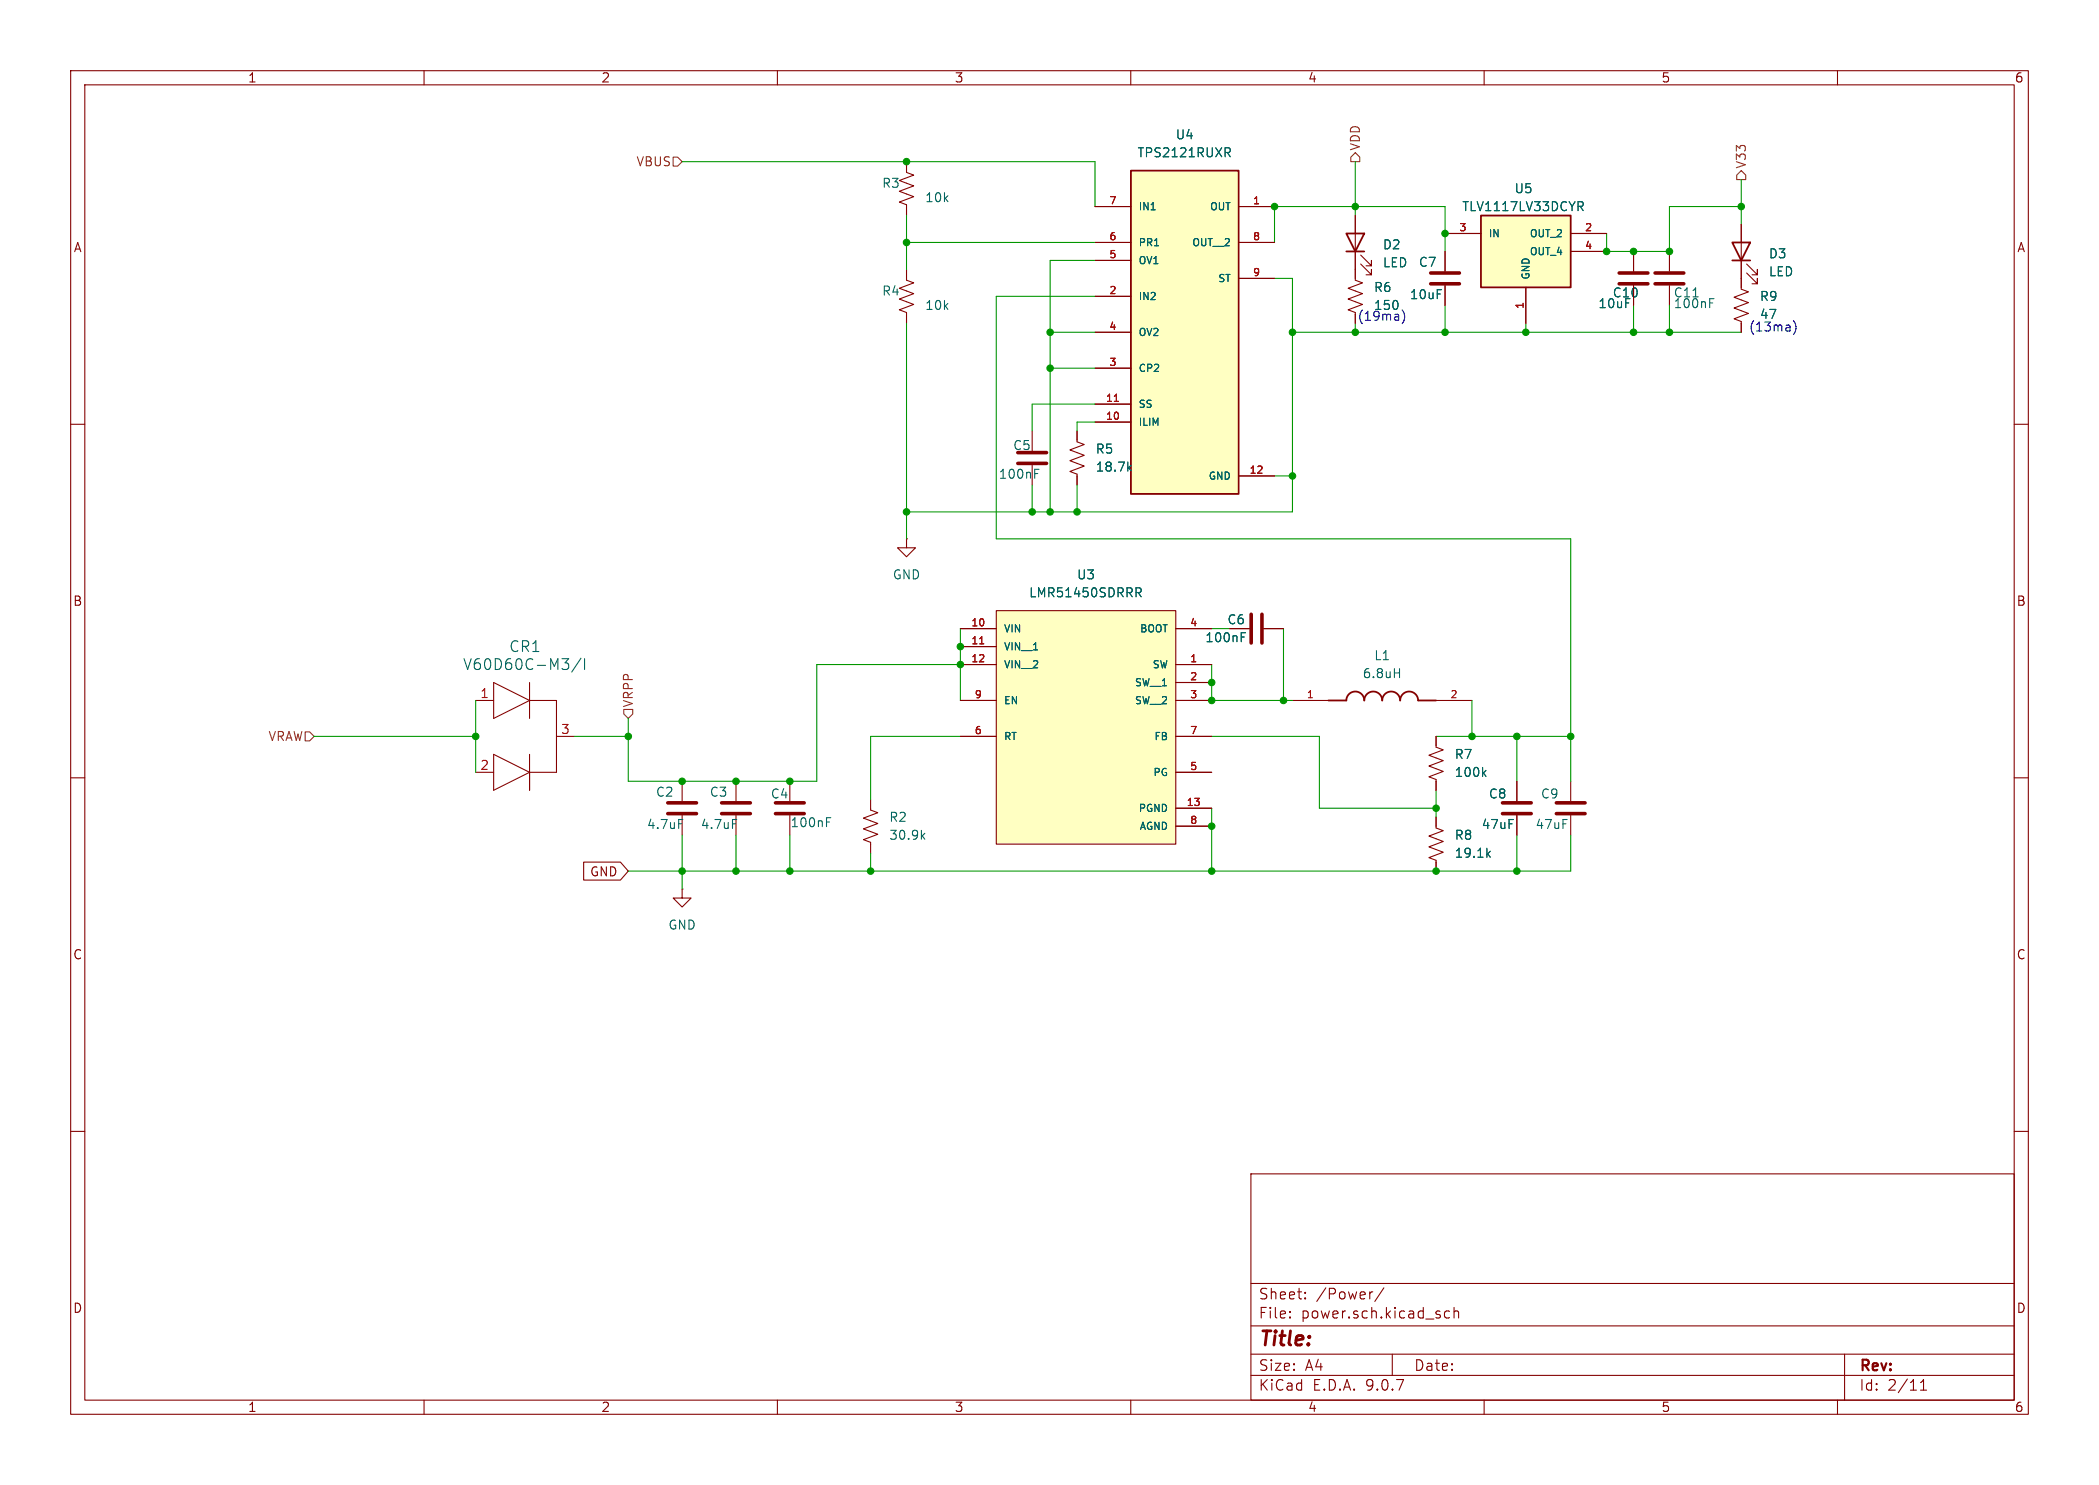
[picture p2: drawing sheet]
<svg xmlns="http://www.w3.org/2000/svg" width="297mm" height="210mm" viewBox="0 0 297 210" stroke-linecap="round" stroke-linejoin="round" font-family="sans-serif">
<g fill="none" stroke="#840000" stroke-width=".15">
<path d="M10 10h277v190h-277zM12 12h273v186h-273zM60 10v2M110 10v2M160 10v2M210 10v2M260 10v2M236.2 35.6v2.8M246.4 31.8v7.6M247.1 38.6l1.6 1.5v-.7v.7h-.8M247.1 37.3l1.6 1.6v-.8v.8h-.8M236.2 40.4v2.8"/>
<path d="M10 60h2M285 60h2M10 110h2M96.5 110.5v2.8M96.5 115.3v2.8M285 110h2M10 160h2M177 166h108v32h-108zM285 160h2M60 198v2M110 198v2M160 198v2"/>
<path d="M177 194.5h108M177 191.5h108M177 187.5h108M177 181.5h108M182.5 186.3h.1l-.1 .1M182.5 186.3v.1M182.5 185.5v.1M182.5 185.5h.1l-.1 .1M184.7 183.6v.1M184.7 183.6h-.1l.1 .1M184.7 182.8v.1M184.7 182.8h-.1l.1 .1"/>
<path d="M194.2 182.7l-.2 .1M195.8 182.1l-1.3 2M197 191.5v3M205.1 185.5l-.4-.1-.3 .3v.4l.1 .2 .2 .1 .4-.1M205.7 185.5a.37 .37 0 0 1 .7 .1v.8M205.7 184.9v1.5M210 198v2M260 198v2M261 191.5v6.5M271.7 196.6h.9M271.7 195.5l.5-.4v1.5"/>
</g>
<path d="M234.2 38.6h4.1M234.2 40.1h4.1M94.5 113.5h4.1M94.5 115.1h4.1" fill="none" stroke="#840000" stroke-width=".51"/>
<path d="M241.9 42.8h.4M241.9 42.2h.6M96 115.9h.6" fill="none" stroke="#006464" stroke-width=".15"/>
<path d="M245.1 34.3h2.5l-1.2 2.5zM245.1 36.8h2.5" fill="none" stroke="#840000" stroke-width=".25"/>
<path d="M209.5 30.5h12.7v10.1h-12.7z" fill="#ffffc2"/>
<path d="M209.5 30.5h12.7v10.1h-12.7z" fill="none" stroke="#840000" stroke-width=".25"/>
<g fill="none" stroke="#840000" stroke-width=".15">
<path d="M128.3 22.9v1.5l1 .4-2 .7 2 .8-2 .8 2 .7-2 .8 1 .4v1.5M128.3 38.1v1.5l1 .4-2 .8 2 .7-2 .8 2 .8-2 .7 1 .4v1.5M204.5 33h5M222.2 33h5.1M222.2 35.6h5.1M231.1 35.6v2.8M215.9 40.6v5.1M231.1 40.4v2.8M146 61v2.8M146 65.8v2.8M152.4 61v1.5l1 .4-2 .7 2 .8-2 .8 2 .7-2 .8 1 .4v1.5M174 88.9h2.8"/>
<path d="M178.8 88.9h2.8M203.2 115.6v1.5l1 .4-2 .7 2 .8-2 .8 2 .7-2 .8 1 .4v1.5M214.6 110.5v2.8M214.6 115.3v2.8M222.2 110.5v2.8M222.2 115.3v2.8"/>
</g>
<path d="M223.3 28.5h.5l.2 .3-.1 .3-.6 .1M223.6 29.2l.4 .6M146.4 67h.4M146.4 66.4h.6M159.7 66.1l.4 .5M160.1 65.8l-.5 .5M175.6 90.1h.5M175.6 89.5h.6M210.5 120.7l.4 .5M210.9 120.4l-.5 .5" fill="none" stroke="#006464" stroke-width=".15"/>
<path d="M229.1 38.6h4.1M229.1 40.1h4.1M144 64h4.1M144 65.5h4.1M177 86.9v4M178.6 86.9v4M212.6 113.5h4.1M212.6 115.1h4.1M220.2 113.5h4.1M220.2 115.1h4.1" fill="none" stroke="#840000" stroke-width=".51"/>
<path d="M141 86.4h25.4v33h-25.4z" fill="#ffffc2"/>
<g fill="none" stroke="#840000" stroke-width=".15">
<path d="M191.8 30.5v9.1l1 .4-2 .8 2 .7-2 .8 2 .8-2 .7 1 .4M192.5 37.3l1.6 1.6v-.8v.8h-.8M192.5 36.1l1.6 1.5v-.8v.8h-.8M204.5 35.6v2.8M246.4 39.4v1.5l1 .4-2 .7 2 .8-2 .8 2 .7-2 .8 1 .4v1.5M204.5 40.4v2.8M128.3 76.2v1.3h1.2l-1.2 1.2-1.3-1.2h1.3M128.3 76.2h.1M135.9 88.9h5.1M135.9 91.4h5.1M135.9 94h5.1M135.9 99.1h5.1"/>
<path d="M141 86.4h25.4v33h-25.4zM166.4 88.9h5M166.4 94h5M166.4 99.1h5M166.4 96.5h5M182.9 99.1h5.1M203.2 99.1h5.1M123.2 113v1.6l1 .3-2 .8 2 .8-2 .7 2 .8-2 .7 1 .4v1.6M135.9 104.1h5.1M166.4 104.1h5M166.4 109.2h5M166.4 114.3h5"/>
<path d="M166.4 116.8h5M203.2 104.1v1.6l1 .3-2 .8 2 .8-2 .7 2 .8-2 .8 1 .3v1.6M96.5 125.7v1.3h1.3l-1.3 1.3-1.3-1.3h1.3M96.5 125.7h.1"/>
</g>
<path d="M138.6 91.1h.6" fill="none" stroke="#a90000" stroke-width=".15"/>
<path d="M160.7 83.1h.5l.3 .3-.1 .3-.7 .1M161 83.8l.5 .6M197.3 95.2h.7M198 94.6v1.2M130.5 118.2l.4 .5M130.9 117.8l-.5 .5M209.9 109.3l.4 .5M210.3 109l-.5 .4" fill="none" stroke="#006464" stroke-width=".15"/>
<path d="M190.5 33h2.5l-1.2 2.6zM190.5 35.6h2.5M188 99.1h2.5a1.27 1.27 0 0 1 1.3-1.3 1.27 1.27 0 0 1 1.2 1.3 1.27 1.27 0 0 1 1.3-1.3 1.27 1.27 0 0 1 1.3 1.3 1.27 1.27 0 0 1 1.2-1.3 1.27 1.27 0 0 1 1.3 1.3 1.27 1.27 0 0 1 1.3-1.3 1.27 1.27 0 0 1 1.3 1.3h2.5" fill="none" stroke="#840000" stroke-width=".25"/>
<path d="M202.4 38.6h4.1M202.4 40.1h4.1" fill="none" stroke="#840000" stroke-width=".51"/>
<path d="M160 24.1h15.3v45.8h-15.3z" fill="#ffffc2"/>
<path d="M160 24.1h15.3v45.8h-15.3z" fill="none" stroke="#840000" stroke-width=".25"/>
<g fill="none" stroke="#840000" stroke-width=".15">
<path d="M154.9 29.2h5.1M154.9 34.3h5.1M154.9 36.8h5.1M175.3 29.2h5M175.3 34.3h5M175.3 39.4h5M191.8 30.5v2.5M191.8 35.6v3.8M204.5 35.6v2.8M204.5 33h5M222.2 33h5.1M222.2 35.6h5.1"/>
<path d="M231.1 35.6v2.8M246.4 31.8v2.5M246.4 36.8v3.8M154.9 41.9h5.1M154.9 47h5.1M154.9 52.1h5.1M154.9 57.2h5.1M154.9 59.7h5.1M204.5 40.4v2.8M215.9 40.6v5.1M231.1 40.4v2.8M246.4 45.7v1.3"/>
<path d="M152.4 61v1.2M152.4 67.3v1.3M175.3 67.3h5M67.3 99.1h2.5M69.8 96.5l5.1 2.6-5.1 2.5zM74.9 96.5v5.1M74.9 99.1h3.8v10.1h-3.8M135.9 99.1h5.1M135.9 88.9h5.1M135.9 91.4h5.1M135.9 94h5.1M166.4 99.1h5"/>
<path d="M166.4 88.9h5M166.4 94h5M166.4 96.5h5M174 88.9h2.8M178.8 88.9h2.8M67.3 109.2h2.5M69.8 106.7l5.1 2.5-5.1 2.6zM74.9 106.7v5.1M78.7 104.1h2.6M104.1 110.5v2.8M104.1 115.3v2.8M111.8 110.5v2.8"/>
<path d="M111.8 115.3v2.8M135.9 104.1h5.1M166.4 109.2h5M166.4 104.1h5M166.4 114.3h5M166.4 116.8h5M203.2 104.1v1.3M203.2 110.5v1.3M203.2 115.6v1.2M214.6 110.5v2.8M214.6 115.3v2.8M82.6 121.9h5.2l1.1 1.3-1.1 1.3h-5.2z"/>
<path d="M203.2 121.9v1.3"/>
</g>
<g fill="none" stroke="#006464" stroke-width=".15">
<path d="M162.9 29.7h.6M173.4 20.9h.4l.3 .2-.1 .4-.6 .1M173.7 21.6l.4 .6M223.3 28.5h.5l.2 .3-.1 .3-.6 .1M223.6 29.2l.4 .6M159.7 66.1l.4 .5M160.1 65.8l-.5 .5M79.5 93.2h1l-.5 .5a.41 .41 0 0 1 .5 .3v.4l-.2 .2-.6 .1M82.2 93.1l-1.3 1.9M82.7 93.2v1.5M160.7 83.1h.5l.3 .3-.1 .3-.7 .1M161 83.8l.5 .6"/>
<path d="M175.6 90.1h.5M175.6 89.5h.6M103.6 115.9h.7M117 116.2h.4M117 115.6h.6M209.9 109.3l.4 .5M210.3 109l-.5 .4M210.5 120.7l.4 .5M210.9 120.4l-.5 .5"/>
</g>
<path d="M157.7 56.8h.6M138.6 91.1h.6" fill="none" stroke="#a90000" stroke-width=".15"/>
<path d="M102.1 113.5h4.1M102.1 115.1h4.1M109.7 113.5h4.1M109.7 115.1h4.1" fill="none" stroke="#840000" stroke-width=".51"/>
<path d="M95.2 22.2h.7l.6 .7-.6 .6h-.7zM191.8 21.6l.6 .6v.7h-1.3v-.7zM246.4 24.1l.6 .7v.6h-1.3v-.6zM43.2 103.5h.6l.6 .6-.6 .7h-.6zM88.3 100.3h1.2v.7l-.6 .6-.6-.6z" fill="none" stroke="#725600" stroke-width=".15"/>
<g fill="none" stroke="#009600" stroke-width=".15">
<path d="M96.5 22.9h58.4v6.3M128.3 30.5v7.6M128.3 34.3h26.6M154.9 36.8h-6.3v35.6M180.3 39.4h2.6v33h-54.6M180.3 34.3v-5.1h24.2v6.4M191.8 22.9v7.6M246.4 29.2h-10.2v6.4h-8.9v-2.6M246.4 25.4v6.4M128.3 45.7v30.5M148.6 47h6.3M148.6 52.1h6.3"/>
<path d="M154.9 41.9h-13.9v34.3h81.2v34.3M154.9 57.2h-8.9v3.8M154.9 59.7h-2.5v1.3M182.9 47h63.5M191.8 45.7v1.3M204.5 43.2v3.8M215.9 45.7v1.3M231.1 43.2v3.8M236.2 43.2v3.8M146 68.6v3.8M152.4 68.6v3.8M180.3 67.3h2.6"/>
<path d="M67.3 99.1v10.1M135.9 94h-20.3v16.5h-26.7v-8.9M135.9 88.9v10.2M171.4 94v5.1h11.5M171.4 88.9h2.6M181.6 88.9v10.2M208.3 99.1v5M44.4 104.1h22.9M81.3 104.1h7.6M96.5 118.1v7.6M104.1 118.1v5.1M111.8 118.1v5.1"/>
<path d="M135.9 104.1h-12.7v8.9M171.4 114.3v8.9M171.4 104.1h15.3v10.2h16.5M203.2 104.1h19M203.2 111.8v3.8M214.6 104.1v6.4M214.6 118.1v5.1M222.2 118.1v5.1h-133.3M123.2 120.7v2.5"/>
</g>
<path d="M198.4 43.8a1.46 1.46 0 0 1 0 2M253.8 45.4a1.46 1.46 0 0 1 0 1.9" fill="none" stroke="#0000c2" stroke-width=".15"/>
<g fill="#009600" stroke="#009600" stroke-width=".15">
<circle cx="171.4" cy="123.2" r=".46"/>
<circle cx="171.4" cy="116.8" r=".46"/>
<circle cx="222.2" cy="104.1" r=".46"/>
<circle cx="214.6" cy="104.1" r=".46"/>
<circle cx="214.6" cy="123.2" r=".46"/>
<circle cx="203.2" cy="123.2" r=".46"/>
<circle cx="203.2" cy="114.3" r=".46"/>
<circle cx="208.3" cy="104.1" r=".46"/>
<circle cx="96.5" cy="123.2" r=".46"/>
<circle cx="111.8" cy="123.2" r=".46"/>
<circle cx="104.1" cy="123.2" r=".46"/>
<circle cx="111.8" cy="110.5" r=".46"/>
<circle cx="88.9" cy="104.1" r=".46"/>
<circle cx="96.5" cy="110.5" r=".46"/>
<circle cx="104.1" cy="110.5" r=".46"/>
<circle cx="67.3" cy="104.1" r=".46"/>
<circle cx="182.9" cy="47" r=".46"/>
<circle cx="182.9" cy="67.3" r=".46"/>
<circle cx="191.8" cy="47" r=".46"/>
<circle cx="204.5" cy="47" r=".46"/>
<circle cx="191.8" cy="29.2" r=".46"/>
<circle cx="180.3" cy="29.2" r=".46"/>
<circle cx="128.3" cy="34.3" r=".46"/>
<circle cx="148.6" cy="52.1" r=".46"/>
<circle cx="128.3" cy="72.4" r=".46"/>
<circle cx="146" cy="72.4" r=".46"/>
<circle cx="123.2" cy="123.2" r=".46"/>
<circle cx="135.9" cy="94" r=".46"/>
<circle cx="135.9" cy="91.4" r=".46"/>
<circle cx="148.6" cy="72.4" r=".46"/>
<circle cx="152.4" cy="72.4" r=".46"/>
<circle cx="128.3" cy="22.9" r=".46"/>
<circle cx="148.6" cy="47" r=".46"/>
<circle cx="181.6" cy="99.1" r=".46"/>
<circle cx="171.4" cy="99.1" r=".46"/>
<circle cx="171.4" cy="96.5" r=".46"/>
<circle cx="231.1" cy="47" r=".46"/>
<circle cx="236.2" cy="47" r=".46"/>
<circle cx="231.1" cy="35.6" r=".46"/>
<circle cx="227.3" cy="35.6" r=".46"/>
<circle cx="246.4" cy="29.2" r=".46"/>
<circle cx="236.2" cy="35.6" r=".46"/>
<circle cx="204.5" cy="33" r=".46"/>
<circle cx="215.9" cy="47" r=".46"/>
</g>
<text font-size="2.8" fill="#840000" x="178" y="190.9">Title:</text>
<g font-size="2.1" fill="#006464">
<text x="65.4" y="95">V60D60C-M3/I</text>
<text x="72" y="92.4">CR1</text>
</g>
<g font-size="2.1" fill="#840000">
<text x="178" y="184">Sheet:</text>
<text x="186.2" y="184">/Power/</text>
<text x="178" y="186.7">File:</text>
<text x="184.1" y="186.7">power.sch.kicad_sch</text>
<text x="178" y="196.9">KiCad</text>
<text x="178" y="194.1">Size:</text>
<text x="184.7" y="194.1">A4</text>
<text x="185.7" y="196.9">E.D.A.</text>
<text x="193.3" y="196.9">9.0.7</text>
<text x="200" y="194.1">Date:</text>
<text x="263" y="194.3">Rev:</text>
<text x="263" y="196.9">Id:</text>
<text x="267.1" y="196.9">2/11</text>
</g>
<g font-size="1.8" fill="#840000">
<text x="35" y="11.9">1</text>
<text x="85" y="11.9">2</text>
<text x="135" y="11.9">3</text>
<text x="185" y="11.9">4</text>
<text x="235" y="11.9">5</text>
<text x="285" y="11.9">6</text>
<text x="10.3" y="35.9">A</text>
<text x="285.3" y="35.9">A</text>
<text x="192" y="45.6">(19ma)</text>
<text x="10.3" y="85.9">B</text>
<text x="285.3" y="85.9">B</text>
<text x="83.4" y="124.1">GND</text>
<text x="10.3" y="135.9">C</text>
<text x="285.3" y="135.9">C</text>
<text x="10.3" y="185.9">D</text>
<text x="285.3" y="185.9">D</text>
<text x="35" y="199.9">1</text>
<text x="85" y="199.9">2</text>
<text x="135" y="199.9">3</text>
<text x="185" y="199.9">4</text>
<text x="235" y="199.9">5</text>
<text x="285" y="199.9">6</text>
</g>
<g font-size="1.8" fill="#725600">
<text x="90" y="23.7">VBUS</text>
<text x="192.6" y="21.4" transform="rotate(-90 192.6 21.4)">VDD</text>
<text x="247.2" y="23.9" transform="rotate(-90 247.2 23.9)">V33</text>
<text x="89.8" y="100.1" transform="rotate(-90 89.8 100.1)">VRPP</text>
<text x="37.9" y="105">VRAW</text>
</g>
<g font-size="1.8" fill="#006464">
<text x="160.9" y="22.5">TPS2121RUXR</text>
<text x="166.3" y="19.9">U4</text>
<text x="124.7" y="26.8">R3</text>
<text x="130.8" y="28.8">10k</text>
<text x="214.2" y="27.5">U5</text>
<text x="195.6" y="35.5">D2</text>
<text x="206.8" y="30.1">TLV1117LV33DCYR</text>
<text x="194.3" y="41.5">R6</text>
<text x="195.6" y="38">LED</text>
<text x="200.7" y="37.9">C7</text>
<text x="250.2" y="36.7">D3</text>
<text x="250.2" y="39.3">LED</text>
<text x="124.7" y="42">R4</text>
<text x="130.8" y="44">10k</text>
<text x="194.3" y="44">150</text>
<text x="199.4" y="42.5">10uF</text>
<text x="226.1" y="43.8">10uF</text>
<text x="228.1" y="42.3">C10</text>
<text x="236.7" y="43.8">100nF</text>
<text x="236.7" y="42.3">C11</text>
<text x="248.9" y="42.8">R9</text>
<text x="248.9" y="45.3">47</text>
<text x="143.3" y="63.9">C5</text>
<text x="154.9" y="64.4">R5</text>
<text x="141.2" y="67.9">100nF</text>
<text x="154.9" y="66.9">18.7k</text>
<text x="126.2" y="82.1">GND</text>
<text x="152.3" y="82.1">U3</text>
<text x="145.5" y="84.7">LMR51450SDRRR</text>
<text x="173.6" y="88.5">C6</text>
<text x="170.5" y="91">100nF</text>
<text x="194.4" y="93.6">L1</text>
<text x="192.7" y="96.1">6.8uH</text>
<text x="205.7" y="107.5">R7</text>
<text x="92.7" y="112.9">C2</text>
<text x="100.3" y="112.9">C3</text>
<text x="109" y="113.1">C4</text>
<text x="205.7" y="110.1">100k</text>
<text x="210.6" y="113.1">C8</text>
<text x="217.9" y="113.1">C9</text>
<text x="91.4" y="117.4">4.7uF</text>
<text x="99.1" y="117.4">4.7uF</text>
<text x="111.8" y="117.2">100nF</text>
<text x="125.7" y="116.4">R2</text>
<text x="125.7" y="119">30.9k</text>
<text x="205.7" y="119">R8</text>
<text x="209.6" y="117.4">47uF</text>
<text x="217.2" y="117.4">47uF</text>
<text x="205.7" y="121.5">19.1k</text>
<text x="94.5" y="131.7">GND</text>
</g>
<text font-size="1.8" fill="#0000c2" x="247.4" y="47.1">(13ma)</text>
<g font-size="1.8" fill="#a90000">
<text x="67.9" y="98.8">1</text>
<text x="79.3" y="103.9">3</text>
<text x="67.9" y="109">2</text>
</g>
<g font-size="1.4" fill="#a90000">
<text x="156.9" y="29">7</text>
<text x="177.2" y="29">1</text>
<text x="156.9" y="34">6</text>
<text x="177.2" y="34">8</text>
<text x="206.4" y="32.8">3</text>
<text x="224.2" y="32.8">2</text>
<text x="224.2" y="35.3">4</text>
<text x="156.9" y="36.6">5</text>
<text x="156.9" y="41.7">2</text>
<text x="177.2" y="39.1">9</text>
<text x="156.9" y="46.7">4</text>
<text x="215.6" y="43.8" transform="rotate(-90 215.6 43.8)">1</text>
<text x="156.9" y="51.8">3</text>
<text x="156.4" y="56.9">11</text>
<text x="156.4" y="59.4">10</text>
<text x="176.7" y="67.1">12</text>
<text x="137.3" y="88.6">10</text>
<text x="168.3" y="88.6">4</text>
<text x="137.3" y="91.2">11</text>
<text x="137.3" y="93.7">12</text>
<text x="168.3" y="93.7">1</text>
<text x="137.8" y="98.8">9</text>
<text x="168.3" y="96.3">2</text>
<text x="168.3" y="98.8">3</text>
<text x="184.8" y="98.8">1</text>
<text x="205.1" y="98.8">2</text>
<text x="137.8" y="103.9">6</text>
<text x="168.3" y="103.9">7</text>
<text x="168.3" y="109">5</text>
<text x="167.8" y="114">13</text>
<text x="168.3" y="116.6">8</text>
</g>
<g font-size="1.4" fill="#006464">
<text x="161" y="29.9">IN1</text>
<text x="171.1" y="29.9">OUT</text>
<text x="161" y="35">PR1</text>
<text x="168.6" y="35">OUT__2</text>
<text x="210.6" y="33.8">IN</text>
<text x="216.3" y="33.8">OUT_2</text>
<text x="161" y="37.6">OV1</text>
<text x="172.2" y="40.1">ST</text>
<text x="216.3" y="36.3">OUT_4</text>
<text x="216.6" y="39.6" transform="rotate(-90 216.6 39.6)">GND</text>
<text x="161" y="42.6">IN2</text>
<text x="161" y="47.7">OV2</text>
<text x="161" y="52.8">CP2</text>
<text x="161" y="57.9">SS</text>
<text x="161" y="60.4">ILIM</text>
<text x="170.9" y="68">GND</text>
<text x="142" y="89.6">VIN</text>
<text x="161.2" y="89.6">BOOT</text>
<text x="142" y="92.2">VIN__1</text>
<text x="142" y="94.7">VIN__2</text>
<text x="163" y="94.7">SW</text>
<text x="142" y="99.8">EN</text>
<text x="160.5" y="97.3">SW__1</text>
<text x="160.5" y="99.8">SW__2</text>
<text x="142" y="104.9">RT</text>
<text x="163.2" y="104.9">FB</text>
<text x="163.1" y="110">PG</text>
<text x="161" y="115">PGND</text>
<text x="161.1" y="117.6">AGND</text>
</g>
</svg>
